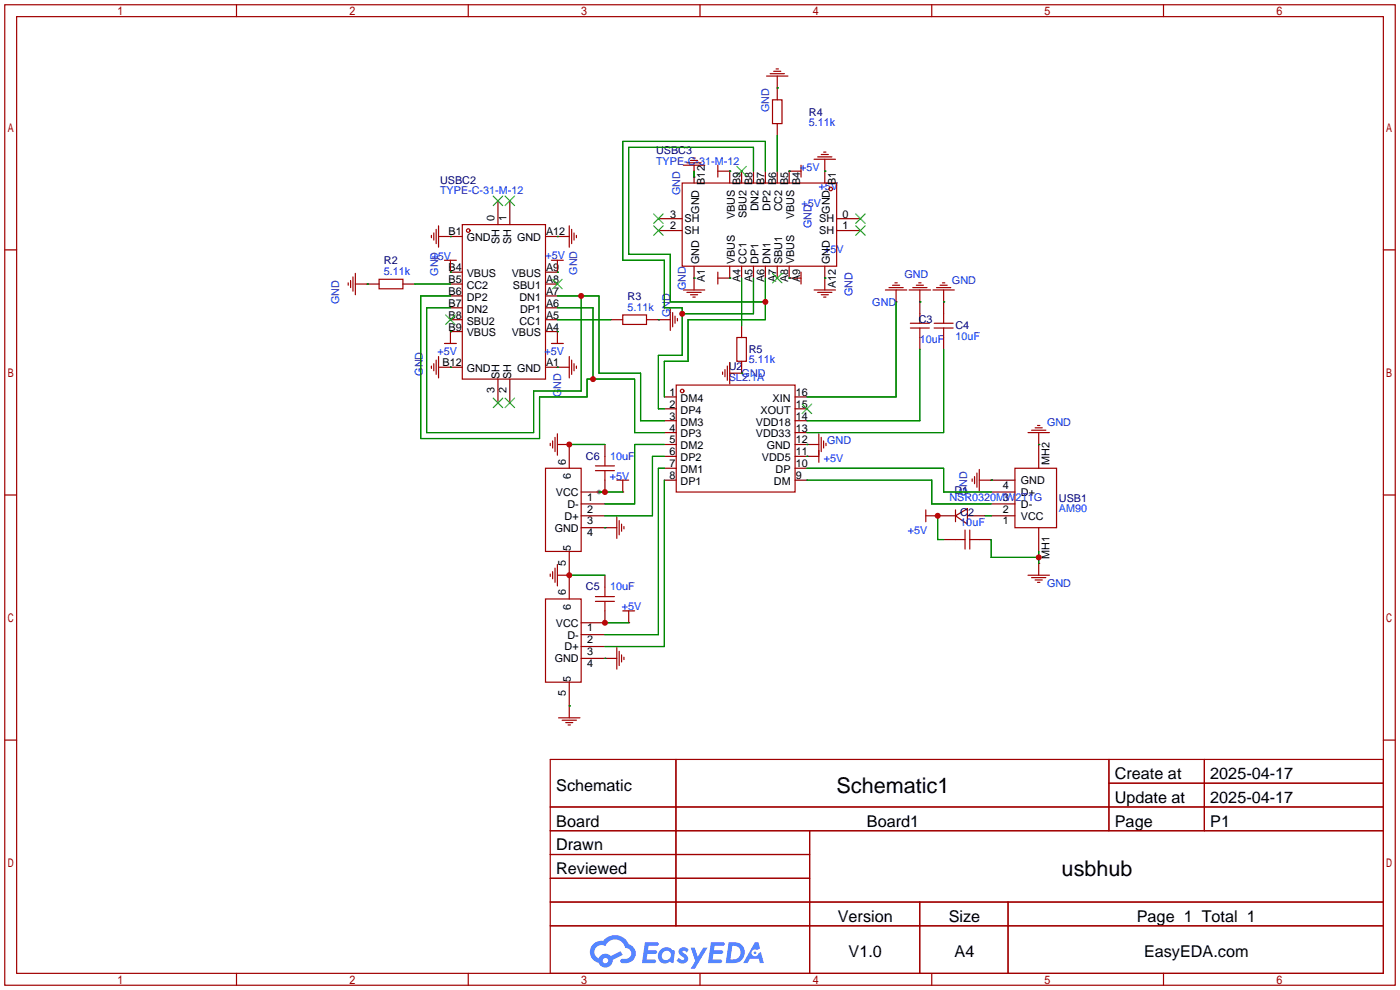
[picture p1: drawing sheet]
<svg xmlns="http://www.w3.org/2000/svg" width="299mm" height="212mm" viewBox="0 0 299 212" stroke-linecap="round" stroke-linejoin="round" font-family="sans-serif">
<circle cx="128" cy="105.2" r=".51" fill="#999"/>
<g fill="none" stroke="#a10000" stroke-width=".25">
<path d="M1 1h297.2v209.6h-297.2zM3.6 3.6h292.1v204.4h-292.1zM50.5 1v2.6M100.1 1v2.6M149.6 1v2.6M199.1 1v2.6M248.7 1v2.6M1 53.4h2.6M295.7 53.4h2.5M1 105.8h2.6M295.7 105.8h2.5M1 158.2h2.6"/>
<path d="M295.7 158.2h2.5M117.6 162.3h178.1v45.7h-178.1zM117.6 172.5h178.1M117.6 177.5h178.1M144.5 162.3v35.6M173 177.5v30.5M237 162.3v15.2M237 167.4h58.7M257.4 162.3v15.2M117.6 182.6h55.4M117.6 192.8h178.1M117.6 187.7h55.4"/>
<path d="M117.6 197.9h178.1M196.6 192.8v15.2M215.4 192.8v15.2M50.5 208v2.6M100.1 208v2.6M149.6 208v2.6M199.1 208v2.6M248.7 208v2.6"/>
</g>
<g fill="#5487ff">
<path d="M145.3 202.7a1.3 1.3 0 0 1 1.9 .3l-.4 .6a.54 .54 0 0 0-.9-.2l.1 .2a1.34 1.34 0 0 1 .9 1.8 1.47 1.47 0 0 1-2.3-.1l.5-.6 .8 .5a.31 .31 0 0 0 .4-.3 .31 .31 0 0 0-.3-.4 1.12 1.12 0 0 1-.7-1.8z"/>
<path d="M147.6 202.5h.9l.6 2 1.2-2h.9l-2.7 4.6h-.9l1-1.7z"/>
<path d="M137.8 201.4h1.7a1.31 1.31 0 0 1 1.2 .2 .4 .4 0 0 1-.3 .5l-1.8 .1-.1 .9h1.6a.4 .4 0 0 1 .4 .4 .4 .4 0 0 1-.5 .4h-1.6l-.2 1.2h1.4a.46 .46 0 0 1 .5 0 .46 .46 0 0 1 .1 .5l-.4 .2h-2.6z"/>
<path d="M151.9 201.4h1.7a1.32 1.32 0 0 1 1.2 .2 .39 .39 0 0 1-.3 .5l-1.8 .1-.1 .9h1.6a.4 .4 0 0 1 .4 .4 .4 .4 0 0 1-.4 .4h-1.7l-.2 1.2h1.4a.46 .46 0 0 1 .5 0 .46 .46 0 0 1 .1 .5l-.4 .2h-2.6z"/>
<path d="M161.3 201.4h.8l.3 1.3-.6 .4a.75 .75 0 0 0-1.1 .3 .75 .75 0 0 0 .5 1 .75 .75 0 0 0 .9-.7l.5-.2 .6 2.3h-.8l-.3-.9h-1.8l-.5 .9h-1z"/>
<path d="M155.7 201.4l-.6 4.4h1.5a2.27 2.27 0 0 0 2.6-2.2 2.27 2.27 0 0 0-2.7-2.2zM156.5 202.1a1.5 1.5 0 0 1 1.8 1.6 1.5 1.5 0 0 1-1.9 1.4h-.3z"/>
<path d="M141.2 203a1.6 1.6 0 0 0-.3 2.3 1.6 1.6 0 0 0 2.3 .2l.7 .3 .3-2.4-.1-.3-.5-.1a1.58 1.58 0 0 0-2.4 0zM141.8 203.5a.98 .98 0 0 1 1.6 .4 .98 .98 0 0 1-1.1 1.3 .94 .94 0 0 1-.9-.7 .94 .94 0 0 1 .4-1z"/>
<path d="M126.8 201.8a2.37 2.37 0 0 0 1.1 4 1.54 1.54 0 0 0 1.8 1 1.54 1.54 0 0 0 1.2-1.6l2.2-1.1-.5-.8-2 1a1.57 1.57 0 0 0-2.7 .5 1.5 1.5 0 0 1-.7-2.1 1.5 1.5 0 0 1 2.2-.5 2.23 2.23 0 0 1 2.3-1.4 2.23 2.23 0 0 1 2 1.8 1.16 1.16 0 0 1 1.2 1.1 1.16 1.16 0 0 1-1.1 1.2h-.7a.47 .47 0 0 0-.5 .4 .47 .47 0 0 0 .4 .5 2.17 2.17 0 0 0 2.5-.9 2.17 2.17 0 0 0-.3-2.7l-.8-.4a3.2 3.2 0 0 0-5.5-.7l-1.1 .1zM128.8 205.3a.6 .6 0 0 1 1.2 0 .6 .6 0 0 1-1.2 0z"/>
<circle cx="161.4" cy="203.6" r=".28"/>
</g>
<g fill="none" stroke="#870000" stroke-width=".25">
<path d="M166.1 18.8h.1M166.1 18.8v2.5M148.3 37.8h.1M148.3 36.6v2.5M156 36.6h.1M156 36.6v2.5M158.5 36.6v2.5M161 36.6v2.5M163.6 36.6v2.5M166.1 26.4v2.6M166.1 36.6v2.5M168.7 36.6h.1"/>
<path d="M168.7 36.6v2.5M176.3 36.6h.1M176.3 36.6v2.5M96.3 50.5h.1M96.3 58.2h.1M96.3 50.5h2.5M96.3 58.2h2.5M106.4 42.9v5.1M109 42.9v5.1M116.6 50.5h2.5M116.6 58.2h2.5M119.1 50.5h.1"/>
<path d="M119.1 58.2h.1M140.7 46.7h5.1M140.7 49.3h5.1M148.3 59.4h.1M148.3 56.9v2.5M156 59.4h.1M156 56.9v2.5M158.5 56.9v2.5M161 56.9v2.5M163.6 56.9v2.5M166.1 56.9v2.5M168.7 59.4h.1"/>
<path d="M168.7 56.9v2.5M176.3 59.4h.1M176.3 56.9v2.5M178.8 46.7h5.1M178.8 49.3h5.1M78.5 60.7h.1M78.5 60.7h2.5M86.1 60.7h2.5M96.3 78.5h.1M96.3 70.9h.1M96.3 60.7h2.5M96.3 63.2h2.5"/>
<path d="M96.3 65.8h2.5M96.3 68.3h2.5M96.3 70.9h2.5M96.3 78.5h2.5M116.6 60.7h2.5M116.6 63.2h2.5M116.6 65.8h2.5M116.6 68.3h2.5M116.6 70.9h2.5M116.6 78.5h2.5M119.1 78.5h.1M119.1 70.9h.1"/>
<path d="M130.6 68.3h2.5M138.2 68.3h2.5M140.7 68.3h.1M158.5 79.8h.1M158.5 69.6v2.5M158.5 77.2v2.6M191.5 64.5h.1M196.6 64.5h.1M196.6 64.5v2.6M196.6 72.1v2.6M201.7 64.5h.1M201.7 64.5v2.6"/>
<path d="M201.7 72.1v2.6M106.4 81v5.1M109 81v5.1M121.7 95h.1M121.7 95v5.1M129.3 95v2.5M142 84.8h2.5M142 87.4h2.5M142 89.9h2.5M142 92.5h2.5M142 95h2.5M142 97.5h2.5"/>
<path d="M169.9 84.8h2.6M169.9 87.4h2.6M169.9 89.9h2.6M169.9 92.5h2.6M169.9 95h2.6M169.9 97.5h2.6M172.5 95h.1M172.5 97.5h.1M222 95h.1M222 95v5.1M121.7 117.9v10.1M124.2 107.7h5.1"/>
<path d="M124.2 110.2h5.1M124.2 112.8h5.1M129.3 112.8h.1M129.3 102.6v2.6h-5.1M133.1 105.2h.1M142 102.6h2.5M142 100.1h2.5M169.9 102.6h2.6M169.9 100.1h2.6M200.4 110.2h.1M200.4 110.2h3.8M201.7 115.3h2.5"/>
<path d="M206.8 110.2h3.8M209.3 115.3h2.5M211.8 102.6h.1M211.8 102.6h5.1M211.8 105.2h5.1M211.8 107.7h5.1M211.8 110.2h5.1M222 112.8v5.1M121.7 122.9h.1M124.2 135.6h5.1M124.2 138.2h5.1M129.3 122.9v2.6"/>
<path d="M129.3 130.6v2.5h-5.1M134.4 133.1h.1M222 120.4h.1M121.7 150.9h.1M121.7 145.8v5.1M124.2 140.7h5.1M129.3 140.7h.1"/>
</g>
<g fill="none" stroke="#a10000" stroke-width=".25">
<path d="M163.8 16.3h4.6M164.6 15.7h3M165.4 15.2h1.5M165.9 14.7h.5M166.1 16.3v2.5M145.8 39.1h33v17.8h-33zM146 35.3h4.6M146.8 34.8h3.1M147.6 34.3h1.5M148.1 33.8h.5M148.3 35.3v2.5M153.4 36.6h2.6"/>
<path d="M153.4 35.3v2.5M165.1 21.3h2v5.1h-2zM168.7 36.6h2.5M171.2 35.3v2.5M174 34h4.6M174.8 33.5h3M175.5 33h1.5M176 32.5h.5M176.3 34v2.6M74.9 59.9v1.6M75.4 59.2v3M75.9 58.4v4.6"/>
<path d="M81 59.7h5.1v2h-5.1zM92.2 50.3v.5M92.7 49.8v1.5M93.2 49v3.1M93.7 48.3v4.5M93.7 50.5h2.6M95 55.6h2.5M96.3 55.6v2.6M98.8 48h17.8v33h-17.8zM117.9 55.6h2.5M119.1 55.6v2.6M119.1 50.5h2.6"/>
<path d="M121.7 48.3v4.5M122.2 49v3.1M122.7 49.8v1.5M123.2 50.3v.5M148.3 59.4v2.6M153.4 59.4h2.6M153.4 58.2v2.5M168.7 59.4h2.5M171.2 58.2v2.5M176.3 59.4v2.6M74.4 60.5v.5M75.9 60.7h2.6"/>
<path d="M92.2 78.2v.5M92.7 77.7v1.5M93.2 77v3M93.7 78.5h2.6M93.7 76.2v4.6M95 73.4h2.5M96.3 70.9v2.5M117.9 73.4h2.5M119.1 70.9v2.5M119.1 78.5h2.6M121.7 76.2v4.6M122.2 77v3"/>
<path d="M122.7 77.7v1.5M123.2 78.2v.5M133.1 67.3h5.1v2h-5.1zM140.7 68.3h2.6M143.3 66v4.6M143.8 66.8v3M144.3 67.6v1.5M144.8 68.1v.5M146 62h4.6M146.8 62.5h3.1M147.6 63h1.5M148.1 63.5h.5"/>
<path d="M154.4 79.5v.5M154.9 79v1.5M155.4 78.2v3.1M156 79.8h2.5M156 77.5v4.5M157.5 72.1h2v5.1h-2zM174 62h4.6M174.8 62.5h3M175.5 63h1.5M176 63.5h.5M189.2 62h4.6M190 61.5h3"/>
<path d="M190.8 61h1.5M191.3 60.5h.5M191.5 62v2.5M194.3 62h4.6M194.6 70.1h4M194.6 69.1h4M195.1 61.5h3M195.8 61h1.6M196.3 60.5h.5M196.6 62v2.5M196.6 67.1v2M196.6 70.1v2"/>
<path d="M199.4 62h4.6M199.6 70.1h4.1M199.6 69.1h4.1M200.2 61.5h3M200.9 61h1.5M201.4 60.5h.5M201.7 62v2.5M201.7 67.1v2M201.7 70.1v2M117.6 94.7v.5M118.1 94.2v1.6M118.6 93.5v3"/>
<path d="M119.1 95h2.6M119.1 92.7v4.6M127.3 99.6h4M129.3 97.5v2.1M144.5 82.3h25.4v22.9h-25.4zM172.5 95h2.5M172.5 97.5h2.5M175 92.7v6.1M175.5 93.5v3M176 94.2v1.6M176.5 94.7v.5M219.7 92.5h4.6"/>
<path d="M220.5 91.9h3M221.2 91.4h1.6M221.7 90.9h.5M222 92.5v2.5M116.6 100.1h7.6v17.8h-7.6zM127.3 100.6h4M129.3 100.6v2M129.3 112.8h2.5M131.8 102.6h2.6M131.8 110.5v4.6M132.3 111.3v3M132.8 112v1.5"/>
<path d="M133.1 102.6v2.6M133.3 112.5v.5M197.9 110.2h2.5M197.9 109v2.5M204.2 110.2l2.6-1.5v3.3zM204.2 109v2.5M204.2 115.3h2M206.2 113.3v4M207.3 115.3h2M207.3 113.3v4M207.8 102.4v.5M208.3 101.9v1.5"/>
<path d="M208.8 101.1v3M209.3 102.6h2.5M209.3 100.3v4.6M216.9 100.1h8.9v12.7h-8.9zM116.6 128h7.6v17.8h-7.6zM117.6 122.7v.5M118.1 122.2v1.5M118.6 121.4v3.1M119.1 122.9h2.6M119.1 120.6v4.6M127.3 128.5h4M127.3 127.5h4"/>
<path d="M129.3 125.5v2M129.3 128.5v2.1M131.8 138.4v4.6M132.3 139.2v3M132.8 140v1.5M133.1 130.6h2.5M134.4 130.6v2.5M219.7 122.9h4.6M220.5 123.4h3M221.2 124h1.6M221.7 124.5h.5M222 120.4v2.5"/>
<path d="M119.4 153.4h4.6M120.1 153.9h3.1M120.9 154.4h1.5M121.4 154.9h.5M121.7 150.9v2.5M129.3 140.7h2.5M133.3 140.5v.5"/>
<circle cx="100.1" cy="49.3" r=".38"/>
<circle cx="177.5" cy="40.4" r=".38"/>
<circle cx="145.8" cy="83.6" r=".38"/>
</g>
<g fill="none" stroke="#3c3" stroke-width=".25">
<path d="M157.5 35.6l2 2M159.5 35.6l-2 2M105.4 41.9l2 2M107.4 41.9l-2 2M107.9 41.9l2.1 2M110 41.9l-2.1 2M118.1 59.7l2 2M120.1 59.7l-2 2M139.7 45.7l2 2.1M139.7 48.3l2 2M141.7 45.7l-2 2.1M141.7 48.3l-2 2"/>
<path d="M165.1 58.4l2 2.1M167.1 58.4l-2 2.1M182.9 45.7l2 2.1M182.9 48.3l2 2M184.9 45.7l-2 2.1M184.9 48.3l-2 2M95.2 67.3l2.1 2M97.3 67.3l-2.1 2M105.4 85.1l2 2M107.4 85.1l-2 2M107.9 85.1l2.1 2M110 85.1l-2.1 2"/>
<path d="M171.4 86.4l2.1 2M173.5 86.4l-2.1 2"/>
</g>
<g fill="none" stroke="#008700" stroke-width=".25">
<path d="M166.1 18.8h.1M148.3 36.6v1.2M156 36.6h.1M161 36.6v-5.1h-26.6v22.9h8.9v10.1h20.3M163.6 36.6v-6.4h-30.5v25.4h8.9v10.2h3.8v10.1h-5.1v11.5h1.3M166.1 29v7.6M168.7 36.6h.1M176.3 36.6h.1M96.3 50.5h.1M96.3 58.2h.1M119.1 58.2h.1M119.1 50.5h.1"/>
<path d="M148.3 59.4h.1M156 59.4h.1M158.5 59.4v10.2M161 59.4v7.7h-15.2M163.6 59.4v8.9h-16.5v8.9h-5.1v7.6M168.7 59.4h.1M176.3 59.4h.1M78.5 60.7h.1M88.6 60.7h7.7M96.3 70.9h.1M96.3 78.5h.1M96.3 63.2h-6.4v30.5h25.4v-8.9h10.2v-3.8h10.1v11.5h6.4"/>
<path d="M119.1 78.5h.1M119.1 70.9h.1M119.1 63.2h8.9v16.6h8.9v10.1h5.1M119.1 65.8h7.6v15.2M119.1 68.3h11.5M124.2 63.2v20.4h-10.2v8.9h-22.8v-26.7h5.1M140.7 68.3h.1M158.5 79.8h.1M191.5 64.5v20.3h-19M196.6 64.5h.1M196.6 74.7v15.2h-24.1M201.7 64.5h.1"/>
<path d="M201.7 74.7v17.8h-29.2M121.7 95h7.6M142 95h-6.4v12.7h-6.3M142 97.5h-2.6v12.7h-10.1M172.5 97.5h.1M172.5 95h.1M222 95h.1M128 105.2h5.1M129.3 112.8h.1M142 100.1h-1.3v35.5h-11.4M142 102.6v35.6h-12.7M172.5 100.1h29.2v5.1h10.1"/>
<path d="M172.5 102.6h26.6v5.1h12.7M200.4 110.2v5.1h1.3M210.6 110.2h1.2M211.8 102.6h.1M211.8 115.3v3.8h10.2M222 117.9v2.5M121.7 122.9h7.6M129.3 133.1h5.1M121.7 150.9h.1M129.3 140.7h.1"/>
</g>
<g fill="#c00">
<circle cx="200.4" cy="110.2" r=".63"/>
<circle cx="222" cy="119.1" r=".63"/>
<circle cx="129.3" cy="133.1" r=".63"/>
<circle cx="121.7" cy="122.9" r=".63"/>
<circle cx="121.7" cy="95" r=".63"/>
<circle cx="129.3" cy="105.2" r=".63"/>
<circle cx="126.7" cy="81" r=".63"/>
<circle cx="124.2" cy="63.2" r=".63"/>
<circle cx="163.6" cy="64.5" r=".63"/>
<circle cx="145.8" cy="67.1" r=".63"/>
</g>
<g font-size="4.6">
<text x="178.8" y="169.4">Schematic1</text>
<text x="226.9" y="187.2">usbhub</text>
</g>
<g font-size="3.5">
<text x="238.3" y="166.5">Create at</text>
<text x="258.7" y="166.5">2025-04-17</text>
<text x="118.9" y="169.1">Schematic</text>
<text x="238.3" y="171.6">Update at</text>
<text x="258.7" y="171.6">2025-04-17</text>
<text x="118.9" y="176.7">Board</text>
<text x="185.3" y="176.7">Board1</text>
<text x="238.3" y="176.7">Page</text>
<text x="258.7" y="176.7">P1</text>
<text x="118.9" y="181.8">Drawn</text>
<text x="118.9" y="186.8">Reviewed</text>
<text x="179.1" y="197">Version</text>
<text x="202.8" y="197">Size</text>
<text x="243" y="197">Page 1 Total 1</text>
<text x="181.4" y="204.6">V1.0</text>
<text x="204" y="204.6">A4</text>
<text x="244.5" y="204.6">EasyEDA.com</text>
</g>
<g font-size="2.3" fill="#00f">
<text x="164.4" y="23.9" transform="rotate(-90 164.4 23.9)">GND</text>
<text x="172.9" y="27">5.11k</text>
<text x="140.2" y="35.2">TYPE-C-31-M-12</text>
<text x="94" y="41.5">TYPE-C-31-M-12</text>
<text x="145.3" y="41.7" transform="rotate(-90 145.3 41.7)">GND</text>
<text x="171" y="36.5">+5V</text>
<text x="175" y="40.7">+5V</text>
<text x="171.3" y="44.3">+5V</text>
<text x="173.4" y="48.8" transform="rotate(-90 173.4 48.8)">GND</text>
<text x="82" y="58.8">5.11k</text>
<text x="92.3" y="55.6">+5V</text>
<text x="93.6" y="58.9" transform="rotate(-90 93.6 58.9)">GND</text>
<text x="116.6" y="55.3">+5V</text>
<text x="123.4" y="58.7" transform="rotate(-90 123.4 58.7)">GND</text>
<text x="176.2" y="54.2">+5V</text>
<text x="193.3" y="59.4">GND</text>
<text x="72.5" y="65.1" transform="rotate(-90 72.5 65.1)">GND</text>
<text x="146.6" y="62" transform="rotate(-90 146.6 62)">GND</text>
<text x="182.2" y="63.3" transform="rotate(-90 182.2 63.3)">GND</text>
<text x="186.4" y="65.3">GND</text>
<text x="203.5" y="60.6">GND</text>
<text x="134.1" y="66.4">5.11k</text>
<text x="143.2" y="67.8" transform="rotate(-90 143.2 67.8)">GND</text>
<text x="93.5" y="75.9">+5V</text>
<text x="116.4" y="75.9">+5V</text>
<text x="160" y="77.7">5.11k</text>
<text x="196.6" y="73.3">10uF</text>
<text x="204.2" y="72.6">10uF</text>
<text x="90.3" y="80.3" transform="rotate(-90 90.3 80.3)">GND</text>
<text x="155.8" y="81.4">SL2.1A</text>
<text x="158.5" y="80.6">GND</text>
<text x="119.9" y="84.8" transform="rotate(-90 119.9 84.8)">GND</text>
<text x="176.8" y="94.9">GND</text>
<text x="223.8" y="91.2">GND</text>
<text x="130.4" y="98.2">10uF</text>
<text x="176.1" y="98.7">+5V</text>
<text x="130.3" y="102.5">+5V</text>
<text x="202.9" y="107.1">NSR0320MW2T1G</text>
<text x="206.7" y="105.9" transform="rotate(-90 206.7 105.9)">GND</text>
<text x="205.2" y="112.4">10uF</text>
<text x="226.3" y="109.4">AM90</text>
<text x="194.1" y="114.2">+5V</text>
<text x="223.8" y="125.4">GND</text>
<text x="130.4" y="126.2">10uF</text>
<text x="132.9" y="130.5">+5V</text>
</g>
<g font-size="2.3" fill="#000080">
<text x="172.9" y="24.8">R4</text>
<text x="140.2" y="33">USBC3</text>
<text x="94" y="39.4">USBC2</text>
<text x="82" y="56.5">R2</text>
<text x="134.1" y="64.1">R3</text>
<text x="196.3" y="69">C3</text>
<text x="204.2" y="70.3">C4</text>
<text x="160" y="75.5">R5</text>
<text x="155.8" y="79.2">U2</text>
<text x="125.2" y="98.2">C6</text>
<text x="204" y="105.6">D1</text>
<text x="226.3" y="107.2">USB1</text>
<text x="205.2" y="110.2">C2</text>
<text x="125.2" y="126.2">C5</text>
</g>
<g font-size="2.3">
<text x="150.7" y="39.5" transform="rotate(-90 150.7 39.5)">B12</text>
<text x="158.3" y="39.5" transform="rotate(-90 158.3 39.5)">B9</text>
<text x="160.8" y="39.5" transform="rotate(-90 160.8 39.5)">B8</text>
<text x="163.4" y="39.5" transform="rotate(-90 163.4 39.5)">B7</text>
<text x="165.9" y="39.5" transform="rotate(-90 165.9 39.5)">B6</text>
<text x="168.4" y="39.5" transform="rotate(-90 168.4 39.5)">B5</text>
<text x="171" y="39.5" transform="rotate(-90 171 39.5)">B4</text>
<text x="178.6" y="39.5" transform="rotate(-90 178.6 39.5)">B1</text>
<text x="105.7" y="47.2" transform="rotate(-90 105.7 47.2)">0</text>
<text x="108.2" y="47.2" transform="rotate(-90 108.2 47.2)">1</text>
<text x="143.2" y="46.5">3</text>
<text x="146.3" y="47.5">SH</text>
<text x="149.4" y="45.7" transform="rotate(-90 149.4 45.7)">GND</text>
<text x="157" y="46.8" transform="rotate(-90 157 46.8)">VBUS</text>
<text x="159.6" y="46.6" transform="rotate(-90 159.6 46.6)">SBU2</text>
<text x="162.1" y="45.2" transform="rotate(-90 162.1 45.2)">DN2</text>
<text x="164.6" y="45" transform="rotate(-90 164.6 45)">DP2</text>
<text x="167.2" y="45.2" transform="rotate(-90 167.2 45.2)">CC2</text>
<text x="169.7" y="46.8" transform="rotate(-90 169.7 46.8)">VBUS</text>
<text x="175.1" y="47.5">SH</text>
<text x="177.3" y="45.7" transform="rotate(-90 177.3 45.7)">GND</text>
<text x="180.1" y="46.5">0</text>
<text x="95.9" y="50.3">B1</text>
<text x="99.7" y="51.6">GND</text>
<text x="106.7" y="52.2" transform="rotate(-90 106.7 52.2)">SH</text>
<text x="109.3" y="52.2" transform="rotate(-90 109.3 52.2)">SH</text>
<text x="110.5" y="51.6">GND</text>
<text x="116.7" y="50.3">A12</text>
<text x="143.2" y="49">2</text>
<text x="146.3" y="50.1">SH</text>
<text x="175.1" y="50.1">SH</text>
<text x="180.1" y="49">1</text>
<text x="95.9" y="57.9">B4</text>
<text x="99.7" y="59.2">VBUS</text>
<text x="109.4" y="59.2">VBUS</text>
<text x="116.7" y="57.9">A9</text>
<text x="149.4" y="56.4" transform="rotate(-90 149.4 56.4)">GND</text>
<text x="157" y="56.4" transform="rotate(-90 157 56.4)">VBUS</text>
<text x="159.6" y="56.4" transform="rotate(-90 159.6 56.4)">CC1</text>
<text x="162.1" y="56.4" transform="rotate(-90 162.1 56.4)">DP1</text>
<text x="164.6" y="56.4" transform="rotate(-90 164.6 56.4)">DN1</text>
<text x="167.2" y="56.4" transform="rotate(-90 167.2 56.4)">SBU1</text>
<text x="169.7" y="56.4" transform="rotate(-90 169.7 56.4)">VBUS</text>
<text x="177.3" y="56.4" transform="rotate(-90 177.3 56.4)">GND</text>
<text x="95.9" y="60.5">B5</text>
<text x="95.9" y="63">B6</text>
<text x="95.9" y="65.6">B7</text>
<text x="99.7" y="61.7">CC2</text>
<text x="99.7" y="64.3">DP2</text>
<text x="109.6" y="61.7">SBU1</text>
<text x="111" y="64.3">DN1</text>
<text x="116.7" y="65.6">A6</text>
<text x="116.7" y="63">A7</text>
<text x="116.7" y="60.5">A8</text>
<text x="150.7" y="60.3" transform="rotate(-90 150.7 60.3)">A1</text>
<text x="158.3" y="60.3" transform="rotate(-90 158.3 60.3)">A4</text>
<text x="160.8" y="60.3" transform="rotate(-90 160.8 60.3)">A5</text>
<text x="163.4" y="60.3" transform="rotate(-90 163.4 60.3)">A6</text>
<text x="165.9" y="60.3" transform="rotate(-90 165.9 60.3)">A7</text>
<text x="168.4" y="60.3" transform="rotate(-90 168.4 60.3)">A8</text>
<text x="171" y="60.3" transform="rotate(-90 171 60.3)">A9</text>
<text x="178.6" y="61.6" transform="rotate(-90 178.6 61.6)">A12</text>
<text x="95.9" y="68.1">B8</text>
<text x="95.9" y="70.6">B9</text>
<text x="99.7" y="66.8">DN2</text>
<text x="99.7" y="69.4">SBU2</text>
<text x="99.7" y="71.9">VBUS</text>
<text x="109.4" y="71.9">VBUS</text>
<text x="111" y="69.4">CC1</text>
<text x="111.2" y="66.8">DP1</text>
<text x="116.7" y="70.6">A4</text>
<text x="116.7" y="68.1">A5</text>
<text x="94.6" y="78.3">B12</text>
<text x="99.7" y="79.5">GND</text>
<text x="106.7" y="81" transform="rotate(-90 106.7 81)">SH</text>
<text x="109.3" y="81" transform="rotate(-90 109.3 81)">SH</text>
<text x="110.5" y="79.5">GND</text>
<text x="116.7" y="78.3">A1</text>
<text x="105.7" y="84.1" transform="rotate(-90 105.7 84.1)">3</text>
<text x="108.2" y="84.1" transform="rotate(-90 108.2 84.1)">2</text>
<text x="143.1" y="84.6">1</text>
<text x="143.1" y="87.1">2</text>
<text x="143.1" y="89.7">3</text>
<text x="145.5" y="85.9">DM4</text>
<text x="145.5" y="88.4">DP4</text>
<text x="162.6" y="88.4">XOUT</text>
<text x="165.1" y="85.9">XIN</text>
<text x="170.1" y="89.7">14</text>
<text x="170.1" y="87.1">15</text>
<text x="170.1" y="84.6">16</text>
<text x="143.1" y="92.2">4</text>
<text x="143.1" y="94.8">5</text>
<text x="145.5" y="91">DM3</text>
<text x="145.5" y="93.5">DP3</text>
<text x="161.5" y="93.5">VDD33</text>
<text x="161.5" y="91">VDD18</text>
<text x="170.1" y="94.8">12</text>
<text x="170.1" y="92.2">13</text>
<text x="120.9" y="99.3" transform="rotate(-90 120.9 99.3)">6</text>
<text x="143.1" y="97.3">6</text>
<text x="143.1" y="99.8">7</text>
<text x="145.5" y="96">DM2</text>
<text x="145.5" y="98.6">DP2</text>
<text x="145.5" y="101.1">DM1</text>
<text x="162.8" y="98.6">VDD5</text>
<text x="163.9" y="96">GND</text>
<text x="165.8" y="101.1">DP</text>
<text x="170.1" y="99.8">10</text>
<text x="170.1" y="97.3">11</text>
<text x="224.3" y="99.3" transform="rotate(-90 224.3 99.3)">MH2</text>
<text x="118.8" y="106">VCC</text>
<text x="122" y="102.4" transform="rotate(-90 122 102.4)">6</text>
<text x="125.5" y="107">1</text>
<text x="143.1" y="102.4">8</text>
<text x="145.5" y="103.7">DP1</text>
<text x="165.4" y="103.7">DM</text>
<text x="170.1" y="102.4">9</text>
<text x="214.4" y="104.5">4</text>
<text x="214.4" y="107">3</text>
<text x="218.2" y="103.4">GND</text>
<text x="218.2" y="106">D+</text>
<text x="118.6" y="113.6">GND</text>
<text x="120.7" y="111.1">D+</text>
<text x="121.3" y="108.5">D-</text>
<text x="125.5" y="109.5">2</text>
<text x="125.5" y="112.1">3</text>
<text x="214.4" y="109.5">2</text>
<text x="214.4" y="112.1">1</text>
<text x="218.2" y="108.5">D-</text>
<text x="218.2" y="111.1">VCC</text>
<text x="122" y="117.8" transform="rotate(-90 122 117.8)">5</text>
<text x="125.5" y="114.6">4</text>
<text x="224.3" y="119.4" transform="rotate(-90 224.3 119.4)">MH1</text>
<text x="120.9" y="120.9" transform="rotate(-90 120.9 120.9)">5</text>
<text x="120.9" y="127.2" transform="rotate(-90 120.9 127.2)">6</text>
<text x="122" y="130.3" transform="rotate(-90 122 130.3)">6</text>
<text x="118.8" y="133.9">VCC</text>
<text x="121.3" y="136.5">D-</text>
<text x="125.5" y="134.9">1</text>
<text x="125.5" y="137.5">2</text>
<text x="118.6" y="141.5">GND</text>
<text x="120.7" y="139">D+</text>
<text x="125.5" y="140">3</text>
<text x="125.5" y="142.6">4</text>
<text x="120.9" y="148.8" transform="rotate(-90 120.9 148.8)">5</text>
<text x="122" y="145.8" transform="rotate(-90 122 145.8)">5</text>
</g>
</svg>
